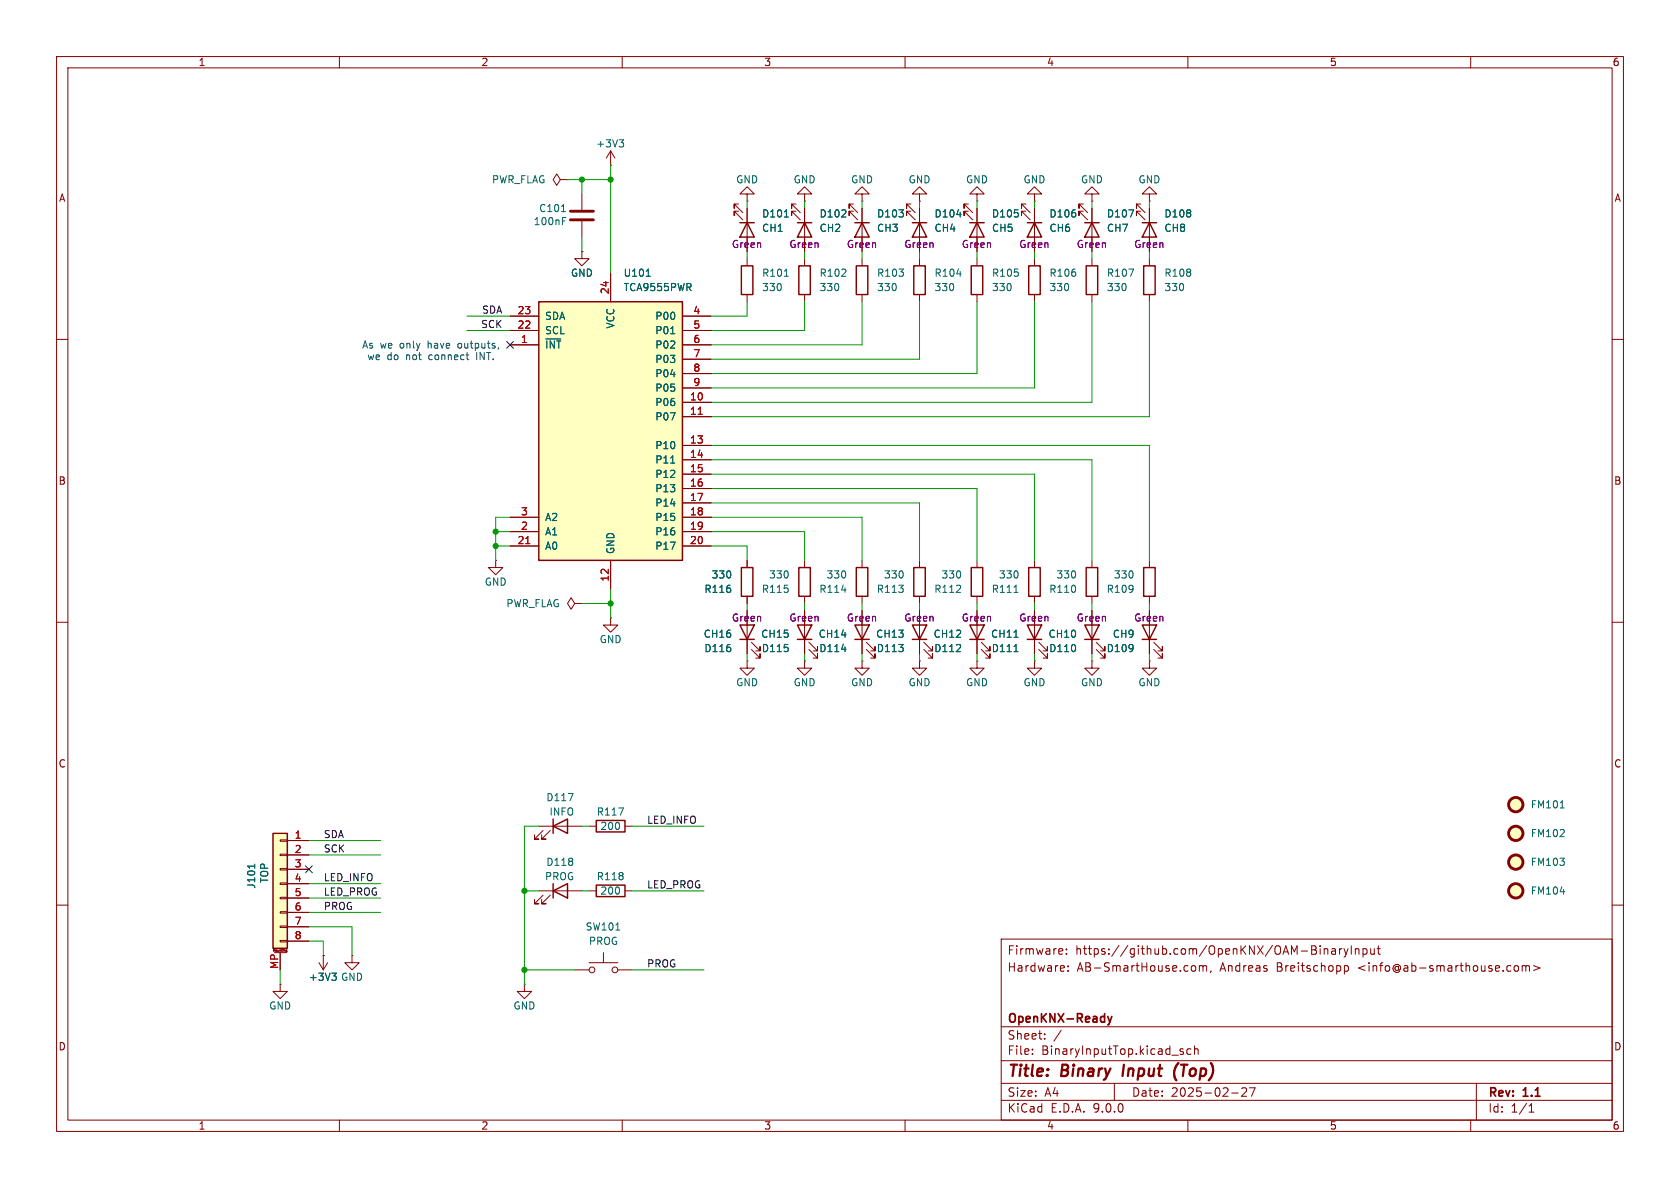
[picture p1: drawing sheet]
<svg xmlns="http://www.w3.org/2000/svg" width="297mm" height="210mm" viewBox="0 0 297 210" stroke-linecap="round" stroke-linejoin="round" font-family="sans-serif">
<g fill="none" stroke="#840000" stroke-width=".18">
<path d="M10 10h277v190h-277zM12 12h273v186h-273zM60 10v2M110 10v2M160 10v2M210 10v2M260 10v2M162.6 34.3h1.2l-1.2-1.3-1.3 1.3h1.3v1.3M162.6 35.6h.1M10 60h2M285 60h2M162.6 99.1v1.2"/>
<path d="M203.2 99.1v1.2M10 110h2M101.6 106.7l-.6-1-.7 1 .7 1 .6-1h1.3M102.9 106.7h.1M162.6 116.8v1.3h1.2l-1.2 1.3-1.3-1.3h1.3M162.6 116.8h.1M162.6 105.4v1.3M162.6 108v7.6M163.3 114.8l1.5 1.5v-.7v.7h-.7M163.3 113.5l1.5 1.6v-.8v.8h-.7M172.7 116.8v1.3h1.3l-1.3 1.3-1.3-1.3h1.3M172.7 116.8h.1"/>
<path d="M193 116.8v1.3h1.3l-1.3 1.3-1.2-1.3h1.2M193 116.8h.1M203.2 105.4v1.3M285 110h2M95.2 146.1h7.7M96 146.8l-1.5 1.5h.7h-.7v-.7M97.3 146.8l-1.5 1.5h.7h-.7v-.7M10 160h2M177 166h108v32h-108zM187.8 167.8l.1 .3-.7 .1M188.5 168.6v.1M188.5 167.8v.1"/>
<path d="M188.8 171.6v.1M188.8 170.8v.1M211.1 170.7l.3 .3v.4l-.3 .3M212 170.8l.5-.1 .2 .2M212 170.7v1M212.7 170.9l.2-.2 .3 .1 .1 .9M212.7 170.9v.8M214.1 171.6l-.1 .3M234.1 167.7v1M234.1 167.8l.2-.1 .4 .1v.9M235.5 167.8h.5l.1 .9M236.1 168.1h-.5a.29 .29 0 0 0-.2 .3 .29 .29 0 0 0 .2 .3l.5-.1"/>
<path d="M236.8 167.7v1M237.2 167.7l-.2 .1-.2 .2M237.6 167.7l.4 1M237.7 170.8l.4-.1 .3 .3v.4l-.2 .2h-.5M237.7 170.7v1.5M238 168.7l-.2 .4-.2 .1M238.3 167.7l-.3 1M238.9 167.2v1.5M239.6 167.8l.2-.1 .4 .1v.9M239.6 167.7v1M241 167.8l.4-.1 .3 .3v.4l-.2 .2h-.5M241 167.7v1.5"/>
<path d="M242.3 167.7l.1 .9 .3 .1 .3-.1M243 167.7v1M243.5 167.7h.5M243.7 167.2v1.3l.3 .2M267.8 170.8l.4-.1 .3 .3v.4l-.3 .3-.4-.1-.1-.2v-.4zM269.1 170.8l.4-.1 .2 .2M269.1 170.7v1M269.7 170.9l.3-.2 .3 .1 .1 .9M269.7 170.9v.8M271.1 170.7l1.1 .4-1.1 .5M285 160h2M60 198v2"/>
<path d="M110 198v2M160 198v2M177 194.5h108M177 191.5h108M177 187.5h108M177 181.5h108M182.5 186.3v.1M182.5 185.5v.1M184.7 183.6v.1M184.7 182.8v.1M187.6 182.1l-1.3 2M197 191.5v3"/>
<path d="M208.7 185.8l.5 .2v.2l-.2 .2-.4-.1M208.7 185.5h.5M210 198v2M210.5 185.5l-.4-.1-.3 .3v.4l.2 .2h.5M211.2 185.5l.2-.1 .3 .1 .1 .9M211.2 184.9v1.5M217.7 193.2h1.2M219.5 192.4l.6-.1 .2 .1 .1 .3-.9 1.1h.9M220.9 192.3h1l-.7 1.5M260 198v2M261 191.5v6.5M270.3 196.6h.9"/>
<path d="M270.3 195.5l.4-.4v1.5"/>
</g>
<path d="M198.7 188.2l-.3 2M208.3 187.9a2.35 2.35 0 0 0-.3 3.1" fill="none" stroke="#840000" stroke-width=".4"/>
<path d="M195.8 179.7l.4 1M196.6 179.7l-.4 1M196.2 180.7l-.1 .3-.3 .2" fill="none" stroke="#840000" stroke-width=".3"/>
<path d="M161.3 110.5h2.5l-1.2 2.5zM161.3 113h2.5M161.5 100.3h2.1v5.1h-2.1zM202.2 100.3h2v5.1h-2zM97.8 146.1l2.5-1.3v2.5zM97.8 144.8v2.5" fill="none" stroke="#840000" stroke-width=".25"/>
<path d="M100.5 140.3h.8l-.5 1.2" fill="none" stroke="#006464" stroke-width=".18"/>
<path d="M95.2 53.3h25.4v45.8h-25.4z" fill="#ffffc2"/>
<g fill="none" stroke="#840000" stroke-width=".25">
<path d="M141 39.4h2.5M142.2 39.4l1.3 2.5h-2.5zM151.1 39.4h2.6M152.4 39.4l1.3 2.5h-2.6zM201.9 39.4h2.6M203.2 39.4l1.3 2.5h-2.6zM95.2 53.3h25.4v45.8h-25.4zM192 47h2.1v5.1h-2.1zM130.8 110.5h2.5l-1.2 2.5zM130.8 113h2.5M131.1 100.3h2v5.1h-2zM141 110.5h2.5l-1.3 2.5z"/>
<path d="M141 113h2.5M141.2 100.3h2.1v5.1h-2.1zM151.1 110.5h2.6l-1.3 2.5zM151.1 113h2.6M151.4 100.3h2v5.1h-2zM171.4 110.5h2.6l-1.3 2.5zM171.4 113h2.6M171.7 100.3h2v5.1h-2zM181.6 110.5h2.5l-1.2 2.5zM181.6 113h2.5M181.9 100.3h2v5.1h-2zM191.8 110.5h2.5l-1.3 2.5z"/>
<path d="M191.8 113h2.5M192 100.3h2.1v5.1h-2.1zM201.9 110.5h2.6l-1.3 2.5zM201.9 113h2.6"/>
</g>
<g fill="none" stroke="#840000" stroke-width=".18">
<path d="M99.1 31.8l-.7-1.1-.6 1.1 .6 1 .7-1h1.2M100.3 31.8h.1M102.9 34.3v2.8M102.9 39.1v2.8M107.9 29.2h.1M107.9 26.7v2.5M107.9 26.7l-.7 1.2M107.9 26.7l.8 1.2M140.7 36.1h-.7v.7v-.7l1.5 1.5M140.7 37.3h-.7v.8v-.8l1.5 1.6M142.2 36.8v7.7M150.9 36.1h-.8v.7v-.7l1.5 1.5"/>
<path d="M150.9 37.3h-.8v.8v-.8l1.5 1.6M152.4 36.8v7.7M201.7 36.1h-.8v.7v-.7l1.5 1.5M201.7 37.3h-.8v.8v-.8l1.5 1.6M203.2 36.8v7.7M90.2 55.9h5M90.2 58.4h5M102.9 44.5v1.2h1.2l-1.2 1.3-1.3-1.3h1.3M102.9 44.5h.1M107.9 48.3v5M120.6 55.9h5.1M120.6 58.4h5.1"/>
<path d="M193 45.7v1.3M193 52.1v1.2M90.2 61h5M120.6 61h5.1M120.6 63.5h5.1M120.6 66h5.1M120.6 68.6h5.1M120.6 71.1h5.1M120.6 73.7h5.1M120.6 78.7h5.1M87.6 99.1v1.2h1.3l-1.3 1.3-1.2-1.3h1.2M87.6 99.1h.1"/>
<path d="M90.2 91.4h5M90.2 94h5M90.2 96.5h5M107.9 99.1v5M120.6 91.4h5.1M120.6 94h5.1M120.6 96.5h5.1M120.6 81.3h5.1M120.6 83.8h5.1M120.6 86.4h5.1M120.6 88.9h5.1M132.1 99.1v1.2"/>
<path d="M142.2 99.1v1.2M152.4 99.1v1.2M172.7 99.1v1.2M182.9 99.1v1.2M193 99.1v1.2M107.9 109.2v1.3h1.3l-1.3 1.3-1.2-1.3h1.2M107.9 109.2h.1M132.1 116.8v1.3h1.2l-1.2 1.3-1.3-1.3h1.3M132.1 116.8h.1M132.1 105.4v1.3M132.1 108v7.6M132.8 114.8l1.6 1.5v-.7v.7h-.8"/>
<path d="M132.8 113.5l1.6 1.6v-.8v.8h-.8M142.2 116.8v1.3h1.3l-1.3 1.3-1.2-1.3h1.2M142.2 116.8h.1M142.2 105.4v1.3M142.2 108v7.6M143 114.8l1.5 1.5v-.7v.7h-.7M143 113.5l1.5 1.6v-.8v.8h-.7M152.4 116.8v1.3h1.3l-1.3 1.3-1.3-1.3h1.3M152.4 116.8h.1M152.4 105.4v1.3M152.4 108v7.6M153.2 114.8l1.5 1.5v-.7v.7h-.8"/>
<path d="M153.2 113.5l1.5 1.6v-.8v.8h-.8M172.7 105.4v1.3M172.7 108v7.6M173.5 114.8l1.5 1.5v-.7v.7h-.8M173.5 113.5l1.5 1.6v-.8v.8h-.8M182.9 116.8v1.3h1.2l-1.2 1.3-1.3-1.3h1.3M182.9 116.8h.1M182.9 105.4v1.3M182.9 108v7.6M183.6 114.8l1.6 1.5v-.7v.7h-.8M183.6 113.5l1.6 1.6v-.8v.8h-.8M193 105.4v1.3"/>
<path d="M193 108v7.6M193.8 114.8l1.5 1.5v-.7v.7h-.7M193.8 113.5l1.5 1.6v-.8v.8h-.7M203.2 116.8v1.3h1.3l-1.3 1.3-1.3-1.3h1.3M203.2 116.8h.1M203.2 108v7.6M204 114.8l1.5 1.5v-.7v.7h-.8M204 113.5l1.5 1.6v-.8v.8h-.8"/>
</g>
<path d="M123.4 73.2h.8M93 96.1h.7" fill="none" stroke="#a90000" stroke-width=".18"/>
<g fill="none" stroke="#006464" stroke-width=".18">
<path d="M99.3 37.4h.7M99.4 39.1h.5M99.4 38.5h.6M109.5 24.7h.7l-.4 .5M110 25.2l.2 .2v.3l-.2 .3M114.2 48.8h.8M118.6 59h.7M199.6 47.6h.8l-.5 1.2M118.6 81.9h.7M148.8 104.3h.8M148.8 114.8h.8M179.3 115.2h.7"/>
<path d="M179.3 112.7h.7M179.3 104.7h.7M275.8 142.8h.7M275.8 157.6h.8"/>
</g>
<g fill="none" stroke="#840000" stroke-width=".51">
<path d="M100.8 37.3h4.1M100.8 38.9h4.1"/>
<circle cx="268" cy="157.5" r="1.27"/>
<circle cx="268" cy="142.2" r="1.27"/>
<circle cx="268" cy="152.4" r="1.27"/>
<circle cx="268" cy="147.3" r="1.27"/>
</g>
<g fill="#ffffc2" stroke="#ffffc2" stroke-width=".18">
<circle cx="268" cy="142.2" r="1.27"/>
<circle cx="268" cy="152.4" r="1.27"/>
<circle cx="268" cy="147.3" r="1.27"/>
<circle cx="268" cy="157.5" r="1.27"/>
</g>
<path d="M48.3 147.3h2.5v20.3h-2.5z" fill="#ffffc2"/>
<g fill="none" stroke="#840000" stroke-width=".25">
<path d="M130.8 39.4h2.5M132.1 39.4l1.2 2.5h-2.5zM161.3 39.4h2.5M162.6 39.4l1.2 2.5h-2.5zM171.4 39.4h2.6M172.7 39.4l1.3 2.5h-2.6zM181.6 39.4h2.5M182.9 39.4l1.2 2.5h-2.5zM191.8 39.4h2.5M193 39.4l1.3 2.5h-2.5zM131.1 47h2v5.1h-2zM141.2 47h2.1v5.1h-2.1z"/>
<path d="M151.4 47h2v5.1h-2zM161.5 47h2.1v5.1h-2.1zM171.7 47h2v5.1h-2zM181.9 47h2v5.1h-2zM202.2 47h2v5.1h-2zM48.3 147.3h2.5v20.3h-2.5zM97.8 157.5l2.5-1.3v2.6zM97.8 156.2v2.6M105.4 145h5.1v2.1h-5.1zM105.4 156.5h5.1v2h-5.1z"/>
</g>
<g fill="none" stroke="#840000" stroke-width=".18">
<path d="M130.6 36.1h-.8v.7v-.7l1.5 1.5M130.6 37.3h-.8v.8v-.8l1.5 1.6M132.1 34.3h1.2l-1.2-1.3-1.3 1.3h1.3v1.3M132.1 35.6h.1M132.1 36.8v7.7M142.2 34.3h1.3l-1.3-1.3-1.2 1.3h1.2v1.3M142.2 35.6h.1M142.2 36.8v2.6M152.4 34.3h1.3l-1.3-1.3-1.3 1.3h1.3v1.3M152.4 35.6h.1M152.4 36.8v2.6M161 36.1h-.7v.7v-.7l1.5 1.5"/>
<path d="M161 37.3h-.7v.8v-.8l1.5 1.6M162.6 36.8v7.7M171.2 36.1h-.8v.7v-.7l1.6 1.5M171.2 37.3h-.8v.8v-.8l1.6 1.6M172.7 34.3h1.3l-1.3-1.3-1.3 1.3h1.3v1.3M172.7 35.6h.1M172.7 36.8v7.7M181.4 36.1h-.8v.7v-.7l1.5 1.5M181.4 37.3h-.8v.8v-.8l1.5 1.6M182.9 34.3h1.2l-1.2-1.3-1.3 1.3h1.3v1.3M182.9 35.6h.1M182.9 36.8v7.7"/>
<path d="M191.5 36.1h-.7v.7v-.7l1.5 1.5M191.5 37.3h-.7v.8v-.8l1.5 1.6M193 34.3h1.3l-1.3-1.3-1.2 1.3h1.2v1.3M193 35.6h.1M193 36.8v7.7M203.2 34.3h1.3l-1.3-1.3-1.3 1.3h1.3v1.3M203.2 35.6h.1M203.2 36.8v2.6M90.2 55.9h5M90.2 58.4h5M102.9 44.5h.1M107.9 48.3v5"/>
<path d="M120.6 55.9h5.1M120.6 58.4h5.1M132.1 45.7v1.3M132.1 52.1v1.2M142.2 41.9v2.6M142.2 45.7v1.3M142.2 52.1v1.2M152.4 41.9v2.6M152.4 45.7v1.3M152.4 52.1v1.2M162.6 45.7v1.3M162.6 52.1v1.2"/>
<path d="M172.7 45.7v1.3M172.7 52.1v1.2M182.9 45.7v1.3M182.9 52.1v1.2M203.2 41.9v2.6M203.2 45.7v1.3M203.2 52.1v1.2M90.2 61h5M120.6 61h5.1M120.6 63.5h5.1M120.6 66h5.1M120.6 68.6h5.1"/>
<path d="M120.6 71.1h5.1M120.6 73.7h5.1M120.6 78.7h5.1M90.2 91.4h5M90.2 94h5M90.2 96.5h5M107.9 99.1v5M120.6 91.4h5.1M120.6 94h5.1M120.6 96.5h5.1M120.6 81.3h5.1M120.6 83.8h5.1"/>
<path d="M120.6 86.4h5.1M120.6 88.9h5.1M132.1 99.1v1.2M132.1 105.4v1.3M132.1 108v2.5M132.1 113v2.6M142.2 108v2.5M142.2 113v2.6M152.4 108v2.5M152.4 113v2.6M162.6 108v2.5M162.6 113v2.6"/>
<path d="M172.7 108v2.5M172.7 113v2.6M182.9 108v2.5M182.9 113v2.6M193 108v2.5M193 113v2.6M203.2 108v2.5M203.2 113v2.6M49.5 148.5h1.3v.2h-1.3zM49.5 151h1.3v.3h-1.3zM49.5 153.5h1.3v.3h-1.3zM49.5 156.1h1.3v.2h-1.3z"/>
<path d="M49.5 158.6h1.3v.3h-1.3zM50.8 148.6h3.8M50.8 151.1h3.8M50.8 153.7h3.8M50.8 156.2h3.8M50.8 158.8h3.8M95.2 157.5h7.7M96 158.2l-1.5 1.6h.7h-.7v-.8M97.3 158.2l-1.5 1.6h.7h-.7v-.8M104.1 157.5h1.3M104.1 146.1h1.3M110.5 157.5h1.3"/>
<path d="M110.5 146.1h1.3M48.3 168.2v-.4l.2 .3 .1-.3v.4M48.5 168.4h2M49.5 161.2h1.3v.2h-1.3zM49.5 163.7h1.3v.3h-1.3zM49.5 166.2h1.3v.3h-1.3zM49.5 174v1.3h1.3l-1.3 1.2-1.2-1.2h1.2M49.5 174h.1M49.5 168.4v3.1M49.8 167.8v.3M50 167.8h.1M50.6 168.2v-.2l.1-.1v.4"/>
<path d="M50.6 168.3h.1M50.6 168.2h.1M50.7 168.3h.1M50.8 161.3h3.8M50.8 163.8h3.8M50.8 166.4h3.8M56.4 170.2l.7 1.3M57.1 168.9h.1M57.1 168.9v2.6M57.9 170.2l-.8 1.3M62.2 168.9v1.3h1.3l-1.3 1.3-1.2-1.3h1.2M62.2 168.9h.1"/>
<path d="M92.7 174v1.3h1.3l-1.3 1.2-1.3-1.2h1.3M92.7 174h.1M101.6 171.5h2.5M104.1 170.2h5.1M106.7 168.4v1.8M109.2 171.5h2.6"/>
<circle cx="104.6" cy="171.5" r=".51"/>
<circle cx="108.7" cy="171.5" r=".51"/>
</g>
<g fill="none" stroke="#006464" stroke-width=".18">
<path d="M138.7 38.4h.7M169.1 37.9h.8M199.6 37.1h.8l-.5 1.3M114.2 48.8h.8M118.6 59h.7M138.7 48.8h.7M169.1 48.4h.8M118.6 81.9h.7M148.8 114.8h.8M179.3 115.2h.7M179.3 112.7h.7M45 152.8v.7"/>
<path d="M109.4 142.8h.8l-.5 1.3M58.7 172h.7l-.4 .5M59.2 172.5l.2 .3v.3l-.2 .2M108.9 164.4h.7"/>
</g>
<g fill="none" stroke="#009600" stroke-width=".18">
<path d="M100.3 31.8h7.6M102.9 31.8v2.5M107.9 29.2v19.1M132.1 35.6v1.2M142.2 35.6v1.2M152.4 35.6v1.2M162.6 35.6v1.2M172.7 35.6v1.2M182.9 35.6v1.2M193 35.6v1.2M203.2 35.6v1.2M82.5 58.4h7.7"/>
<path d="M82.5 55.9h7.7M102.9 41.9v2.6M132.1 44.5v1.2M132.1 53.3v2.6h-6.4M142.2 44.5v1.2M142.2 53.3v5.1h-16.5M152.4 44.5v1.2M152.4 53.3v7.7h-26.7M162.6 44.5v1.2M162.6 53.3v10.2h-36.9M172.7 44.5v1.2M172.7 53.3v12.7h-47"/>
<path d="M182.9 44.5v1.2M182.9 53.3v15.3h-57.2M193 44.5v1.2M193 53.3v17.8h-67.3M203.2 44.5v1.2M203.2 53.3v20.4h-77.5M125.7 78.7h77.5v20.4M87.6 94h2.6M87.6 96.5h2.6M90.2 91.4h-2.6v7.7M125.7 91.4h26.7v7.7M125.7 94h16.5v5.1"/>
<path d="M125.7 96.5h6.4v2.6M125.7 88.9h36.9v10.2M125.7 86.4h47v12.7M125.7 81.3h67.3v17.8M125.7 83.8h57.2v15.3M102.9 106.7h5M107.9 104.1v5.1M132.1 106.7v1.3M132.1 115.6v1.2M142.2 106.7v1.3M142.2 115.6v1.2M152.4 106.7v1.3"/>
<path d="M152.4 115.6v1.2M162.6 106.7v1.3M162.6 115.6v1.2M172.7 106.7v1.3M172.7 115.6v1.2M182.9 106.7v1.3M182.9 115.6v1.2M193 106.7v1.3M193 115.6v1.2M203.2 106.7v1.3M203.2 115.6v1.2M54.6 156.2h12.7"/>
<path d="M54.6 158.8h12.7M54.6 151.1h12.7M54.6 148.6h12.7M92.7 157.5h2.5M95.2 146.1h-2.5v27.9M102.9 146.1h1.2M102.9 157.5h1.2M111.8 146.1h12.7M111.8 157.5h12.7M49.5 171.5v2.5M54.6 161.3h12.7M54.6 163.8h7.6v5.1"/>
<path d="M54.6 166.4h2.5v2.5M92.7 171.5h8.9M111.8 171.5h12.7"/>
</g>
<path d="M89.6 60.4l1.2 1.2M90.8 60.4l-1.2 1.2M54 153.1l1.2 1.2M55.2 153.1l-1.2 1.2" fill="none" stroke="#000084" stroke-width=".18"/>
<path d="M82.8 63.6h.1" fill="none" stroke="#0000c2" stroke-width=".18"/>
<path d="M123.4 73.2h.8M93 96.1h.7" fill="none" stroke="#a90000" stroke-width=".18"/>
<g fill="#009600" stroke="#009600" stroke-width=".18">
<circle cx="107.9" cy="106.7" r=".46"/>
<circle cx="87.6" cy="94" r=".46"/>
<circle cx="87.6" cy="96.5" r=".46"/>
<circle cx="107.9" cy="31.8" r=".46"/>
<circle cx="102.9" cy="31.8" r=".46"/>
<circle cx="92.7" cy="171.5" r=".46"/>
<circle cx="92.7" cy="157.5" r=".46"/>
</g>
<g font-size="2.8" fill="#840000">
<text x="178" y="190.9">Title:</text>
<text x="187.7" y="190.9">Binary</text>
<text x="199.3" y="190.9">Input</text>
<text x="209.2" y="190.9">(Top)</text>
</g>
<g font-size="2.1" fill="#840000">
<text x="178" y="172">Hardware:</text>
<text x="178" y="169">Firmware:</text>
<text x="190.1" y="169">https://github.com/OpenKNX/OAM-BinaryInput</text>
<text x="190.4" y="172">AB-SmartHouse.com,</text>
<text x="215.7" y="172">Andreas</text>
<text x="225.8" y="172">Breitschopp</text>
<text x="240.3" y="172">&lt;info@ab-smarthouse.com&gt;</text>
<text x="178" y="184">Sheet:</text>
<text x="178" y="181.2">OpenKNX-Ready</text>
<text x="178" y="186.7">File:</text>
<text x="184.1" y="186.7">BinaryInputTop.kicad_sch</text>
<text x="178" y="196.9">KiCad</text>
<text x="178" y="194.1">Size:</text>
<text x="184.7" y="194.1">A4</text>
<text x="185.7" y="196.9">E.D.A.</text>
<text x="193.3" y="196.9">9.0.0</text>
<text x="200" y="194.1">Date:</text>
<text x="207" y="194.1">2025-02-27</text>
<text x="263" y="194.3">Rev:</text>
<text x="263" y="196.9">Id:</text>
<text x="267.1" y="196.9">1/1</text>
<text x="269.4" y="194.3">1.1</text>
</g>
<g font-size="1.8" fill="#840000">
<text x="35" y="11.9">1</text>
<text x="85" y="11.9">2</text>
<text x="135" y="11.9">3</text>
<text x="185" y="11.9">4</text>
<text x="235" y="11.9">5</text>
<text x="285" y="11.9">6</text>
<text x="10.3" y="35.9">A</text>
<text x="285.3" y="35.9">A</text>
<text x="10.3" y="85.9">B</text>
<text x="285.3" y="85.9">B</text>
<text x="10.3" y="135.9">C</text>
<text x="285.3" y="135.9">C</text>
<text x="10.3" y="185.9">D</text>
<text x="285.3" y="185.9">D</text>
<text x="35" y="199.9">1</text>
<text x="85" y="199.9">2</text>
<text x="135" y="199.9">3</text>
<text x="185" y="199.9">4</text>
<text x="235" y="199.9">5</text>
<text x="285" y="199.9">6</text>
</g>
<g font-size="1.8" fill="#006464">
<text x="105.3" y="26.3">+3V3</text>
<text x="86.9" y="32.6">PWR_FLAG</text>
<text x="130" y="32.6">GND</text>
<text x="140.2" y="32.6">GND</text>
<text x="150.4" y="32.6">GND</text>
<text x="160.5" y="32.6">GND</text>
<text x="170.7" y="32.6">GND</text>
<text x="180.8" y="32.6">GND</text>
<text x="191" y="32.6">GND</text>
<text x="201.2" y="32.6">GND</text>
<text x="94.3" y="40">100nF</text>
<text x="95.2" y="37.7">C101</text>
<text x="134.6" y="38.6">D101</text>
<text x="134.6" y="41.2">CH1</text>
<text x="144.8" y="38.6">D102</text>
<text x="144.8" y="41.2">CH2</text>
<text x="154.9" y="38.6">D103</text>
<text x="154.9" y="41.2">CH3</text>
<text x="165.1" y="38.6">D104</text>
<text x="165.1" y="41.2">CH4</text>
<text x="175.3" y="38.6">D105</text>
<text x="175.3" y="41.2">CH5</text>
<text x="185.4" y="38.6">D106</text>
<text x="185.4" y="41.2">CH6</text>
<text x="195.6" y="38.6">D107</text>
<text x="195.6" y="41.2">CH7</text>
<text x="205.7" y="38.6">D108</text>
<text x="205.7" y="41.2">CH8</text>
<text x="100.8" y="49.1">GND</text>
<text x="110.2" y="49.1">U101</text>
<text x="110.2" y="51.7">TCA9555PWR</text>
<text x="134.6" y="49.1">R101</text>
<text x="134.6" y="51.7">330</text>
<text x="144.8" y="49.1">R102</text>
<text x="144.8" y="51.7">330</text>
<text x="154.9" y="49.1">R103</text>
<text x="154.9" y="51.7">330</text>
<text x="165.1" y="49.1">R104</text>
<text x="165.1" y="51.7">330</text>
<text x="175.3" y="49.1">R105</text>
<text x="175.3" y="51.7">330</text>
<text x="185.4" y="49.1">R106</text>
<text x="185.4" y="51.7">330</text>
<text x="195.6" y="49.1">R107</text>
<text x="195.6" y="51.7">330</text>
<text x="205.7" y="49.1">R108</text>
<text x="205.7" y="51.7">330</text>
<text x="96.3" y="56.7">SDA</text>
<text x="96.3" y="59.3">SCL</text>
<text x="108.8" y="58.2" transform="rotate(-90 108.8 58.2)">VCC</text>
<text x="115.7" y="56.7">P00</text>
<text x="115.7" y="59.3">P01</text>
<text x="96.3" y="61.8">~{INT}</text>
<text x="115.7" y="61.8">P02</text>
<text x="115.7" y="64.4">P03</text>
<text x="115.7" y="66.9">P04</text>
<text x="115.7" y="69.4">P05</text>
<text x="115.7" y="72">P06</text>
<text x="115.7" y="74.5">P07</text>
<text x="115.7" y="79.6">P10</text>
<text x="115.7" y="82.1">P11</text>
<text x="115.7" y="84.7">P12</text>
<text x="115.7" y="87.2">P13</text>
<text x="115.7" y="89.8">P14</text>
<text x="96.3" y="92.3">A2</text>
<text x="96.3" y="94.8">A1</text>
<text x="115.7" y="92.3">P15</text>
<text x="115.7" y="94.8">P16</text>
<text x="96.3" y="97.4">A0</text>
<text x="108.8" y="98" transform="rotate(-90 108.8 98)">GND</text>
<text x="115.7" y="97.4">P17</text>
<text x="85.6" y="103.7">GND</text>
<text x="89.4" y="107.5">PWR_FLAG</text>
<text x="124.4" y="105">R116</text>
<text x="125.7" y="102.5">330</text>
<text x="134.6" y="105">R115</text>
<text x="135.9" y="102.5">330</text>
<text x="144.7" y="105">R114</text>
<text x="146" y="102.5">330</text>
<text x="154.9" y="105">R113</text>
<text x="156.2" y="102.5">330</text>
<text x="165.1" y="105">R112</text>
<text x="166.3" y="102.5">330</text>
<text x="175.2" y="105">R111</text>
<text x="176.5" y="102.5">330</text>
<text x="185.4" y="105">R110</text>
<text x="186.7" y="102.5">330</text>
<text x="195.5" y="105">R109</text>
<text x="196.8" y="102.5">330</text>
<text x="105.9" y="113.9">GND</text>
<text x="124.3" y="112.9">CH16</text>
<text x="134.5" y="112.9">CH15</text>
<text x="144.6" y="112.9">CH14</text>
<text x="154.8" y="112.9">CH13</text>
<text x="164.9" y="112.9">CH12</text>
<text x="175.1" y="112.9">CH11</text>
<text x="185.3" y="112.9">CH10</text>
<text x="196.6" y="112.9">CH9</text>
<text x="124.4" y="115.5">D116</text>
<text x="134.6" y="115.5">D115</text>
<text x="144.7" y="115.5">D114</text>
<text x="154.9" y="115.5">D113</text>
<text x="165.1" y="115.5">D112</text>
<text x="175.2" y="115.5">D111</text>
<text x="185.4" y="115.5">D110</text>
<text x="195.5" y="115.5">D109</text>
<text x="130" y="121.5">GND</text>
<text x="140.2" y="121.5">GND</text>
<text x="150.4" y="121.5">GND</text>
<text x="160.5" y="121.5">GND</text>
<text x="170.7" y="121.5">GND</text>
<text x="180.8" y="121.5">GND</text>
<text x="191" y="121.5">GND</text>
<text x="201.2" y="121.5">GND</text>
<text x="96.5" y="141.8">D117</text>
<text x="270.5" y="143.1">FM101</text>
<text x="97" y="144.4">INFO</text>
<text x="105.4" y="144.4">R117</text>
<text x="106" y="146.9">200</text>
<text x="270.5" y="148.2">FM102</text>
<text x="96.2" y="155.8">PROG</text>
<text x="96.5" y="153.3">D118</text>
<text x="105.4" y="155.8">R118</text>
<text x="270.5" y="153.3">FM103</text>
<text x="45.3" y="157.2" transform="rotate(-90 45.3 157.2)">J101</text>
<text x="47.6" y="156.2" transform="rotate(-90 47.6 156.2)">TOP</text>
<text x="106" y="158.3">200</text>
<text x="270.5" y="158.3">FM104</text>
<text x="103.4" y="164.7">SW101</text>
<text x="104" y="167.2">PROG</text>
<text x="54.5" y="173.6">+3V3</text>
<text x="60.2" y="173.6">GND</text>
<text x="47.5" y="178.7">GND</text>
<text x="90.7" y="178.7">GND</text>
</g>
<g font-size="1.8" fill="#840084">
<text x="129.3" y="44">Green</text>
<text x="139.4" y="44">Green</text>
<text x="149.6" y="44">Green</text>
<text x="159.8" y="44">Green</text>
<text x="169.9" y="44">Green</text>
<text x="180.1" y="44">Green</text>
<text x="190.2" y="44">Green</text>
<text x="200.4" y="44">Green</text>
<text x="129.3" y="110.1">Green</text>
<text x="139.4" y="110.1">Green</text>
<text x="149.6" y="110.1">Green</text>
<text x="159.8" y="110.1">Green</text>
<text x="169.9" y="110.1">Green</text>
<text x="180.1" y="110.1">Green</text>
<text x="190.2" y="110.1">Green</text>
<text x="200.4" y="110.1">Green</text>
</g>
<g font-size="1.8" fill="#a90000">
<text x="107.7" y="52.1" transform="rotate(-90 107.7 52.1)">24</text>
<text x="91.4" y="55.6">23</text>
<text x="91.4" y="58.2">22</text>
<text x="122.5" y="55.6">4</text>
<text x="122.5" y="58.2">5</text>
<text x="92" y="60.7">1</text>
<text x="122.5" y="60.7">6</text>
<text x="122.5" y="63.2">7</text>
<text x="122.5" y="65.8">8</text>
<text x="121.9" y="70.9">10</text>
<text x="122.5" y="68.3">9</text>
<text x="121.9" y="73.4">11</text>
<text x="121.9" y="78.5">13</text>
<text x="121.9" y="81">14</text>
<text x="121.9" y="83.6">15</text>
<text x="121.9" y="86.1">16</text>
<text x="121.9" y="88.6">17</text>
<text x="92" y="91.2">3</text>
<text x="92" y="93.7">2</text>
<text x="121.9" y="91.2">18</text>
<text x="121.9" y="93.7">19</text>
<text x="91.4" y="96.3">21</text>
<text x="121.9" y="96.3">20</text>
<text x="107.7" y="102.9" transform="rotate(-90 107.7 102.9)">12</text>
<text x="52" y="148.3">1</text>
<text x="52" y="150.9">2</text>
<text x="52" y="153.4">3</text>
<text x="52" y="156">4</text>
<text x="52" y="158.5">5</text>
<text x="52" y="161">6</text>
<text x="52" y="163.6">7</text>
<text x="52" y="166.1">8</text>
<text x="49.3" y="171.4" transform="rotate(-90 49.3 171.4)">MP</text>
</g>
<g font-size="1.8" fill="#0f0f0f">
<text x="84.9" y="58.1">SCK</text>
<text x="85.1" y="55.5">SDA</text>
<text x="57.1" y="148.2">SDA</text>
<text x="114.3" y="145.7">LED_INFO</text>
<text x="57.1" y="155.9">LED_INFO</text>
<text x="57.1" y="150.8">SCK</text>
<text x="57.1" y="158.4">LED_PROG</text>
<text x="57.1" y="160.9">PROG</text>
<text x="114.3" y="157.1">LED_PROG</text>
<text x="114.3" y="171.1">PROG</text>
</g>
<g font-size="1.8" fill="#0000c2">
<text x="63.9" y="61.8">As we</text>
<text x="64.8" y="63.9">we</text>
<text x="68.4" y="63.9">do</text>
<text x="70.8" y="61.8">only</text>
<text x="71.9" y="63.9">not</text>
<text x="75.9" y="61.8">have</text>
<text x="76.1" y="63.9">connect</text>
<text x="81.4" y="61.8">outputs,</text>
<text x="84.7" y="63.9">INT.</text>
</g>
<text font-size=".5" fill="#840000" x="48.1" y="168.4">Mounting</text>
</svg>
